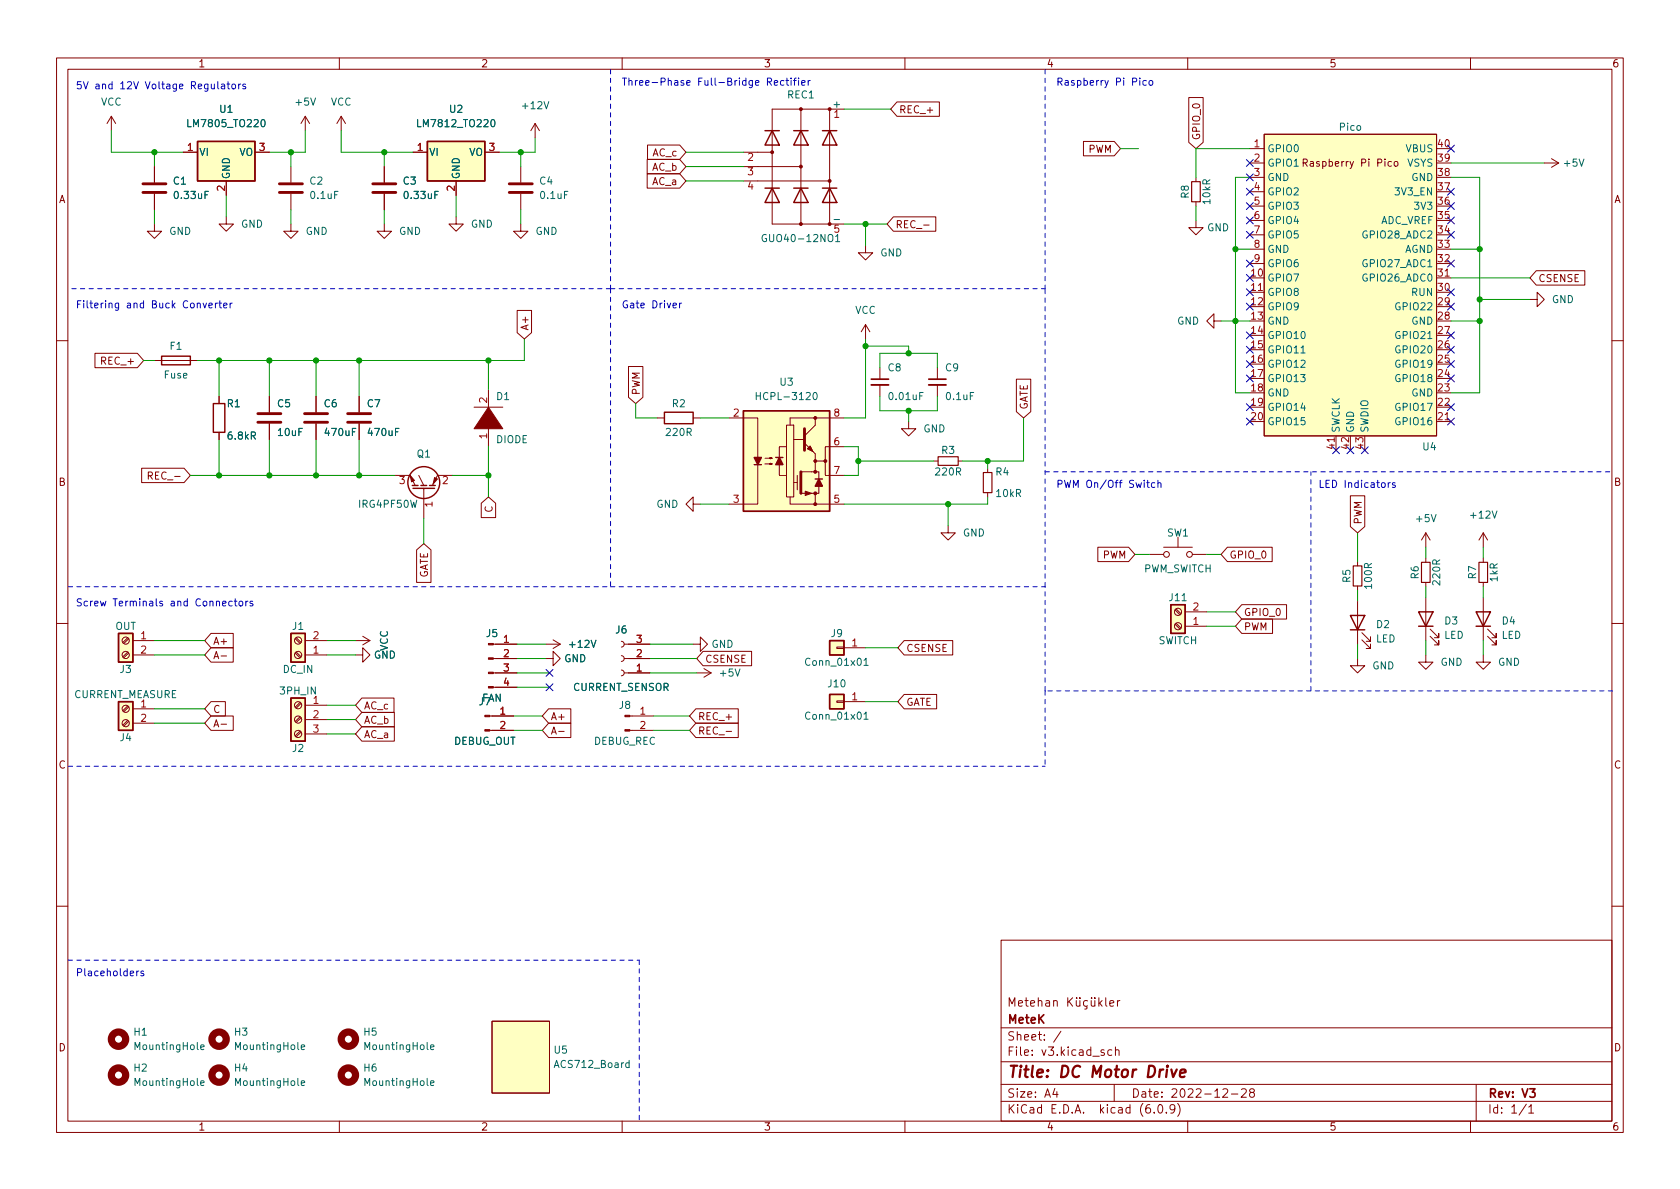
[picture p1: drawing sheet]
<svg xmlns="http://www.w3.org/2000/svg" width="297mm" height="210mm" viewBox="0 0 297 210" stroke-linecap="round" stroke-linejoin="round" font-family="sans-serif">
<g fill="none" stroke="#840000" stroke-width=".18">
<path d="M10 10.2h277v190.1h-277zM12 12.2h273v186.1h-273zM60 10.2v2M110 10.2v2M141.6 19.3v20.3M146.7 19.3v20.3M149.2 19.3h-12.7v20.3h12.7M158.6 18h7.5v2.6h-7.5l-1.1-1.3zM160 10.2v2M210 10.2v2M210.2 17.2h2.5v8l-1.2 1.1-1.3-1.1zM260 10.2v2"/>
<path d="M19.7 20.6l-.8 1.2M19.7 20.6v2.5M19.7 20.6l.7 1.2M27.3 39.6v1.3h1.3l-1.3 1.3-1.3-1.3h1.3M27.3 29.5v2.8M27.3 34.3v2.8M32.4 26.9h2.5M40 38.3v1.3h1.3l-1.3 1.3-1.3-1.3h1.3M40 32v2.5M45.1 26.9h2.5M51.4 39.6v1.3h1.3l-1.3 1.3-1.2-1.3h1.2M51.4 29.5v2.8"/>
<path d="M51.4 34.3v2.8M54 20.6l-.8 1.2M54 20.6v2.5M54 20.6l.7 1.2M60.3 20.6l-.7 1.2M60.3 20.6v2.5M60.3 20.6l.8 1.2M67.9 39.6v1.3h1.3l-1.3 1.3-1.2-1.3h1.2M67.9 29.5v2.8M67.9 34.3v2.8M73 26.9h2.6M80.6 38.3v1.3h1.3l-1.3 1.3-1.2-1.3h1.2"/>
<path d="M80.6 32v2.5M85.7 26.9h2.6M92.1 39.6v1.3h1.2l-1.2 1.3-1.3-1.3h1.3M92.1 29.5v2.8M92.1 34.3v2.8M94.6 21.8l-.7 1.3M94.6 21.8v2.6M94.6 21.8l.8 1.3M114.4 28.2h5.8l1.1 1.3-1.1 1.2h-5.8zM114.4 30.7h5.8l1.1 1.3-1.1 1.3h-5.8zM114.5 25.6h5.7l1.1 1.3-1.1 1.3h-5.7zM131.4 32h15.3"/>
<path d="M131.4 29.5h10.2M131.4 26.9h5.1M158 38.3h7.5v2.6h-7.5l-1.2-1.3zM163.3 39.8h1M191.6 25h5.4l1.1 1.3-1.1 1.3h-5.4zM211.5 39v1.3h1.2l-1.2 1.2-1.3-1.2h1.3M211.5 31.4v.7M211.5 35.7v.7M221 28.8h2.5M221 26.3h2.5M221 31.4h2.5M221 33.9h2.5"/>
<path d="M221 36.4h2.5M221 39h2.5M223.5 23.7h30.5v53.4h-30.5zM230.4 28.8l.6-.1 .1-.1v-.4l-.7-.1v1.3M230.7 28.8l.4 .6M246 28.6h-.3l-.3 .2 .1 .5h.5M246.6 28.7l.1-.1 .4 .1 .1 .5-.2 .1-.3 .1-.1-.1zM273 28.8h2.6M274.3 28.1l1.3 .7M275.6 28.8l-1.3 .8M91.4 54.9h2.6v3.9l-1.3 1.1-1.3-1.1zM153 43.4v1.3h1.3l-1.3 1.3-1.2-1.3h1.2"/>
<path d="M153 57.4l-.7 1.3M153 57.4v2.5M153 57.4l.8 1.3M214.6 56.8v-1.3l-1.2 1.3 1.2 1.2v-1.2h1.3M221 51.7h2.5M221 41.5h2.5M221 44.1h2.5M221 46.6h2.5M254 49.1h2.5M270.5 53h1.3v-1.3l1.2 1.3-1.2 1.2v-1.2M271.6 47.9h8.6v2.5h-8.6l-1.1-1.3zM10 60.2h2"/>
<path d="M16.8 62.5h7.5l1.1 1.2-1.1 1.3h-7.5zM27.3 63.7h7.6M38.7 70.1v1.3M38.7 76.4v1.3M47.6 70.1v2.8M47.6 74.9v2.8M55.9 70.1v2.8M55.9 74.9v2.8M63.5 70.1v2.8M63.5 74.9v2.8M83.8 72h5.1M86.4 68.8v3.8"/>
<path d="M86.4 75.2v3.8M111.1 64.8h2.6v5.5l-1.3 1.1-1.3-1.1zM116.2 73.9h1.3M122.6 73.9h1.2M128.9 73.9h5.1v15.2h-5.1M139.1 79h-1.3v1.9M139.1 75.2h1.2v12.7h-1.2zM139.7 75.2h.1M139.7 73.9v1.3zM139.7 73.9h9.5M140.3 77.7h1.8M144.1 73.9v1.3l-1.9 1.9"/>
<path d="M149.2 79h-3.3v5.1h3.3M155.6 65v2.1M155.6 68.1v2M160.7 74.5v1.3h1.2l-1.2 1.3-1.3-1.3h1.3M165.7 65v2.1M165.7 68.1v2M179.7 67.1h2.5v5.7l-1.2 1.1-1.3-1.1zM236.2 77.1v2.5M254 74.5h2.5M285 60.2h2M25 82.8h7.5l1.2 1.3-1.2 1.2h-7.5zM26.2 84.1h.6l.1-.2v-.3l-.7-.1v1.2"/>
<path d="M69.8 84.1h2.6M72.5 84.1l.9 1.7M73.7 97.2l1.2-1.1 1.3 1.1v5.8h-2.5zM74 84.1l.9 1.7M74.9 86.4v5.3M77.3 84.1l-.8 1.7M77.5 84.1h2.5M85.1 89l1.3-1.1 1.2 1.1v2.5h-2.5zM122.6 89.1v-1.2l-1.3 1.2 1.3 1.3v-1.3h1.2M135.3 82h1.2l-.4 .2v-.3l.4 .1M135.3 81h1.2l-.4 .1v-.2l.4 .1M137.8 82.2v1.9h1.3"/>
<path d="M139.7 87.9v1.2h9.5M140.3 85.3h.7M141 84.1v2.5M141.6 83.4h3.2v1.3M144.1 80.3v3.1M144.1 87.2v1.9M144.1 81.5h1.8M144.8 86v1.2h-3.2M165.1 81.5h.8M167.6 93v1.2h1.3l-1.3 1.3-1.2-1.3h1.2M169.4 81.5h.8M174.6 82.8v.8"/>
<path d="M174.6 87.1v.8M194.1 96.8h5.4l1.2 1.2-1.2 1.3h-5.4zM203.2 98h2.5M205.7 96.8h5.1M208.3 95v1.8M210.8 98h2.6M217 96.8h7.9v2.5h-7.9l-1.1-1.3zM238.8 87.7h2.5v5.4l-1.3 1.1-1.2-1.1zM240 99.3v.8M252.1 94.2l-.8 1.3M252.1 94.2v2.6M252.1 98.7v.7"/>
<path d="M252.1 94.2l.8 1.3M262.3 94.2l-.8 1.3M262.3 94.2v2.6M262.3 98.7v.7M262.3 94.2l.7 1.3M10 110.2h2M22.6 115.3l-.9 .8M22.6 112.8l-.9 .8M22.8 115.5l-.9 .8M22.8 112.9l-.9 .9M23.5 113.3h3.8M23.5 115.8h3.8"/>
<path d="M37.3 114.5h3.9v2.6h-3.9l-1.1-1.3zM37.3 112h3.9v2.5h-3.9l-1.1-1.2zM39.1 116h1M52.2 112.9l.9 .9M52.2 115.5l.9 .8M52.4 112.8l.8 .8M52.4 115.3l.8 .8M54 113.3h3.8M54 115.8h3.8M62.9 115.8h1.2v-1.3l1.3 1.3-1.3 1.3v-1.3M62.9 113.3h2.5M64.1 112.5l1.3 .8"/>
<path d="M65.4 113.3l-1.3 .7M87.2 119h4.2M87.2 116.5h4.2M87.2 113.9h4.2M96.5 116.5h1.3v-1.3l1.3 1.3-1.3 1.2v-1.2M96.5 113.9h2.6M97.8 113.2l1.3 .7M99.1 113.9l-1.3 .8M109.9 113.4l.3 .2 .2 .3-.2 .4-.3 .1M109.9 115.9l.3 .2 .2 .4-.2 .3-.3 .2M109.9 118.5l.3 .1 .2 .4-.2 .4-.3 .1M110.4 119h4.5"/>
<path d="M110.4 116.5h4.5M110.4 113.9h4.5M122.6 113.9h1.2v-1.3l1.3 1.3-1.3 1.3v-1.3M123.2 119h2.5M124.3 115.2h8.6v2.5h-8.6l-1.1-1.2zM124.5 118.2l1.2 .8M125.7 119l-1.2 .8M148 114.4h1.2v.3h-1.2zM149.2 114.5h3.8M159.9 113.3h8.5v2.5h-8.5l-1.2-1.3zM207.8 107.9l.8 .8M207.8 110.4l.8 .8"/>
<path d="M207.9 107.7l.9 .8M207.9 110.2l.9 .9M209.5 110.7h3.9M209.5 108.2h3.9M219.6 106.9h7.9v2.6h-7.9l-1.2-1.3zM219.6 109.5h5.4v2.5h-5.4l-1.2-1.3zM240 116.5v1.2h1.3l-1.3 1.3-1.2-1.3h1.2M240 103.6v.8M240 106.3v7.6M240.8 113.2l1.5 1.5v-.8v.8h-.7M240.8 111.9l1.5 1.5v-.8v.8h-.7M252.1 115.8v1.3h1.3l-1.3 1.3-1.3-1.3h1.3"/>
<path d="M252.1 103v.8M252.1 105.7v7.6M252.9 112.5l1.5 1.5v-.7v.7h-.8M252.9 111.2l1.5 1.6v-.8v.8h-.8M262.3 115.8v1.3h1.2l-1.2 1.3-1.3-1.3h1.3M262.3 103v.8M262.3 105.7v7.6M263 112.5l1.5 1.5v-.7v.7h-.7M263 111.2l1.5 1.6v-.8v.8h-.7M285 110.2h2M22.6 127.4l-.9 .8M22.6 124.8l-.9 .9"/>
<path d="M22.8 127.6l-.9 .8M22.8 125l-.9 .9M23.5 125.3h3.8M23.5 127.9h3.8M37.3 126.6h3.9v2.6h-3.9l-1.1-1.3zM37.3 124.1h2.5v2.5h-2.5l-1.1-1.3zM39.1 128.1h1M53.1 129.3l-.9 .8M53.1 126.7l-.9 .9M53.1 124.2l-.9 .8M53.2 129.5l-.8 .8M53.2 126.9l-.8 .9"/>
<path d="M53.2 124.4l-.8 .8M54 124.7h3.8M54 127.2h3.8M54 129.8h3.8M64 128.5h5.7v2.6h-5.7l-1.1-1.3zM64 123.4h5.7v2.6h-5.7l-1.1-1.3zM64 126h5.7v2.5h-5.7l-1.1-1.3zM86.6 129.2h4.2M86.6 126.6h4.2M87.2 121.5h4.2M97 127.9h3.9v2.5h-3.9l-1.1-1.2zM97 125.3h3.9v2.6h-3.9l-1.1-1.3z"/>
<path d="M98.8 129.3h.9M111.4 129.2h4.2M111.4 126.6h4.2M123 125.3h7.5v2.6h-7.5l-1.1-1.3zM123 127.9h7.5v2.5h-7.5l-1.1-1.2zM128.4 129.3h1M148 123.9h1.2v.3h-1.2zM149.2 124.1h3.8M159.9 122.8h5.7v2.5h-5.7l-1.2-1.2zM10 160.2h2M177 166.3h108v32h-108zM178.4 177.9v-1.5l.5 1.1 .5-1.1v1.5"/>
<path d="M180.1 177.4l.7-.1-.1-.3-.4-.1-.2 .2v.8h.6M181.2 176.9h.6M181.4 176.4v1.3l.4 .2M182.2 177.4l.7-.1v-.3l-.5-.1-.2 .2 .1 .8h.6M183.6 177.1l.2-.2 .3 .1 .1 .9M183.6 176.4v1.5M184.9 177h.6l.1 .9M185.6 177.3l-.5 .1a.29 .29 0 0 0-.2 .2 .29 .29 0 0 0 .2 .3h.5M186.3 177.1l.2-.2 .4 .1v.9M186.3 176.9v1M188.8 176.4v1.5M189 177.1l.6 .8"/>
<path d="M189.6 176.4l-.8 .9M190.3 176.9l.1 1h.3l.2-.1M190.4 176.4v.2M190.9 176.4v.2M190.9 176.9v1M192 178l.2 .2-.2 .2h-.2M192.3 177l-.4-.1-.3 .3v.4l.1 .3h.6M192.9 176.9l.1 1h.4l.2-.1M193 176.4v.2M193.6 176.4v.2M193.6 176.9v1M194.3 176.4v1.5"/>
<path d="M194.4 177.4l.5 .5M194.9 176.9l-.6 .6M195.5 176.4v1.3l.2 .2M196.2 177.4l.7-.1v-.3l-.5-.1-.2 .2 .1 .8h.6M197.6 176.9v1M198 176.9l-.3 .1-.1 .2M285 160.2h2M60 198.3v2M87 180.6h10.2v12.7h-10.2zM110 198.3v2M160 198.3v2M177 194.8h108"/>
<path d="M177 191.8h108M177 187.8h108M177 181.8h108M186.5 192.5l-.4 1h1M186.9 193v1M187.6 182.4l-1.3 1.9M195.2 185.7l-.3-.1-.3 .2 .1 .3 .5 .1v.4h-.6M196.6 185.7l-.5-.1-.2 .3v.4l.1 .3h.6M197 191.8v3M197.2 185.8l.2-.2 .4 .1 .1 .9M197.2 185.1v1.5M204.1 196.7v.1"/>
<path d="M204.9 195.4l.2-.1a.81 .81 0 0 1 .6 .7 .81 .81 0 0 1-.3 .8h-.2a.81 .81 0 0 1-.6-.6 .81 .81 0 0 1 .3-.8zM206.2 196.7v.1M207.7 196l-.3 .3h-.3l-.2-.3 .1-.6 .4-.1 .2 .2a.99 .99 0 0 1-.3 1.3h-.3M208.2 195.1a1.72 1.72 0 0 1 0 2.3M210 198.3v2M216.2 192.7l.6-.2 .2 .2 .1 .3-1 1h1M217.7 193.5h1.2M219.5 192.7l.6-.2 .2 .2 .1 .3-1 1h1M221.2 193.2l-.3-.3 .1-.2 .2-.2 .4 .1 .2 .2-.1 .2-.6 .2-.2 .3 .1 .4 .2 .1h.4l.2-.3-.1-.4-.2-.1M260 198.3v2M261 191.8v6.5M269.9 195.3l-1.3 1.9"/>
<path d="M270.3 195.8l.4-.5v1.5M270.3 196.8h.9"/>
<circle cx="206.2" cy="98" r=".51"/>
<circle cx="210.3" cy="98" r=".51"/>
<circle cx="22.2" cy="115.8" r=".63"/>
<circle cx="22.2" cy="113.3" r=".63"/>
<circle cx="52.7" cy="113.3" r=".63"/>
<circle cx="52.7" cy="115.8" r=".63"/>
<circle cx="208.3" cy="108.2" r=".63"/>
<circle cx="208.3" cy="110.7" r=".63"/>
<circle cx="22.2" cy="125.3" r=".63"/>
<circle cx="22.2" cy="127.9" r=".63"/>
<circle cx="52.7" cy="124.7" r=".63"/>
<circle cx="52.7" cy="127.2" r=".63"/>
<circle cx="52.7" cy="129.8" r=".63"/>
</g>
<path d="M154.1 67.1h3M164.2 67.1h3.1M270.5 192.5h.9l-.5 .6 .4 .1v.7l-.2 .1h-.4l-.2-.1" fill="none" stroke="#840000" stroke-width=".3"/>
<path d="M207.1 189.1l.3 1.4 .7-1.4M208.6 189.8l1-.2v-.4l-.2-.1-.6 .1-.2 1 .2 .3 .6-.1" fill="none" stroke="#840000" stroke-width=".4"/>
<g fill="#840000" stroke="#840000" stroke-width=".18">
<path d="M72.5 84.1l.8 .9-.5 .2z"/>
<path d="M76.8 84.4l.5 .3-.7 .9z"/>
<path d="M86.4 121.4h.8v.3h-.8z"/>
<path d="M86.4 118.9h.8v.2h-.8z"/>
<path d="M86.4 116.3h.8v.3h-.8z"/>
<path d="M86.4 113.8h.8v.2h-.8z"/>
<path d="M142.2 78.4l1.9 1.9z"/>
<path d="M142.4 86.9l1.1 .3-1.1 .4z"/>
<path d="M142.7 79.4l.6-.5 .5 1z"/>
<path d="M110.5 129h.9v.3h-.9z"/>
<path d="M110.5 126.5h.9v.2h-.9z"/>
<path d="M85.7 129h.9v.3h-.9z"/>
<path d="M85.7 126.5h.9v.2h-.9z"/>
<path d="M86.4 72l2.5 3.8h-5.1z"/>
<circle cx="136.5" cy="26.9" r=".25"/>
<circle cx="141.6" cy="39.6" r=".25"/>
<circle cx="141.6" cy="29.5" r=".25"/>
<circle cx="141.6" cy="19.3" r=".25"/>
<circle cx="146.7" cy="39.6" r=".25"/>
<circle cx="146.7" cy="32" r=".25"/>
<circle cx="146.7" cy="19.3" r=".25"/>
<circle cx="144.1" cy="89.1" r=".25"/>
<circle cx="144.1" cy="87.2" r=".25"/>
<circle cx="144.1" cy="83.4" r=".25"/>
<circle cx="144.1" cy="81.5" r=".25"/>
<circle cx="144.1" cy="73.9" r=".25"/>
<circle cx="145.9" cy="81.5" r=".25"/>
</g>
<g fill="none" stroke="#840000" stroke-width=".25">
<path d="M34.9 25h10.2v7h-10.2zM75.6 25h10.1v7h-10.1zM135.3 33.3h2.5M135.3 23.1h2.5M136.5 33.3l1.3 2.5h-2.5zM136.5 23.1l1.3 2.5h-2.5zM140.3 33.3h2.6M140.3 23.1h2.6M141.6 33.3l1.3 2.5h-2.6zM141.6 23.1l1.3 2.5h-2.6zM145.4 33.3h2.6M145.4 23.1h2.6"/>
<path d="M146.7 33.3l1.3 2.5h-2.6zM146.7 23.1l1.3 2.5h-2.6zM28.6 63h5.1v1.5h-5.1zM37.7 71.4h2.1v5h-2.1zM117.5 72.9h5.1v2h-5.1zM131.4 72.6h15.3v17.8h-15.3zM72.9 85.8h1M73 86.4h3.8M74.4 85.8h1M75.9 85.8h1.1M133.3 82.2h1.3M137.2 80.9h1.2"/>
<path d="M144.1 84.7h1.3M21 112h2.5v5.1h-2.5zM51.4 112h2.6v5.1h-2.6zM146.7 113.3h2.5v2.5h-2.5zM207 106.9h2.5v5.1h-2.5zM238.8 108.8h2.5l-1.3 2.6zM238.8 111.4h2.5M250.8 108.2h2.6l-1.3 2.5zM250.8 110.7h2.6M261 108.2h2.5l-1.2 2.5zM261 110.7h2.5M21 124.1h2.5v5.1h-2.5z"/>
<path d="M51.4 123.4h2.6v7.7h-2.6zM146.7 122.8h2.5v2.5h-2.5z"/>
<circle cx="74.9" cy="85.3" r="2.82"/>
</g>
<g fill="none" stroke="#006464" stroke-width=".18">
<path d="M135.5 41.5a.59 .59 0 0 0-.8 .6 .59 .59 0 0 0 .8 .6v-.5h-.2M147.7 41.8l.4-.3v1.2M147.7 42.7h.8M133.7 69.4v1.3M133.7 70h.7M143.9 69.5l.2-.1a.68 .68 0 0 1 .4 .6 .68 .68 0 0 1-.4 .7l-.2-.1-.1-.4zM230 62.4h.8M152.8 116.8l.3-.4v1.3M152.8 117.7h.7M152.8 126.3l.3-.4v1.3M152.8 127.2h.7M35.5 185.2l.6-.1-.1-.3h-.3l-.2 .1v.6h.5"/>
<path d="M35.5 191.5l.6-.1-.1-.2-.3-.1-.2 .2v.6h.5M53.3 191.5l.6-.1-.1-.2-.4-.1-.1 .2v.6h.5M53.3 185.2l.6-.1-.1-.3h-.4l-.1 .1v.6h.5M76.1 191.5l.6-.1v-.2l-.4-.1-.2 .2 .1 .6h.5M76.1 185.2l.6-.1v-.3h-.4l-.2 .1 .1 .6h.5M111.2 188l-.3-.1-.3 .3 .2 .5h.4M111.2 187.5v1.3"/>
</g>
<g fill="#ffffc2" stroke="#ffffc2" stroke-width=".18">
<path d="M75.6 25h10.1v7h-10.1z"/>
<path d="M34.9 25h10.2v7h-10.2z"/>
<path d="M131.4 72.6h15.3v17.8h-15.3z"/>
<path d="M146.7 113.3h2.5v2.5h-2.5z"/>
<path d="M87 180.6h10.2v12.7h-10.2z"/>
<path d="M51.4 123.4h2.6v7.7h-2.6z"/>
<path d="M207 106.9h2.5v5.1h-2.5z"/>
<path d="M146.7 122.8h2.5v2.5h-2.5z"/>
<path d="M21 124.1h2.5v5.1h-2.5z"/>
<path d="M21 112h2.5v5.1h-2.5z"/>
<path d="M223.5 23.7h30.5v53.4h-30.5z"/>
<path d="M51.4 112h2.6v5.1h-2.6z"/>
</g>
<g fill="none" stroke="#840000" stroke-width=".51">
<path d="M25.3 34h4M25.3 32.5h4M49.4 34h4.1M49.4 32.5h4.1M65.9 34h4.1M65.9 32.5h4.1M90 34h4.1M90 32.5h4.1M45.6 74.7h4.1M45.6 73.1h4.1M53.8 74.7h4.1M53.8 73.1h4.1"/>
<path d="M61.5 74.7h4M61.5 73.1h4M142.2 75.8v3.8M141.6 83.4v3.8"/>
</g>
<g fill="#840000" stroke="#840000" stroke-width=".25">
<path d="M133.3 80.9h1.3l-.6 1.3z"/>
<path d="M137.8 80.9l.6 1.3h-1.2z"/>
<path d="M144.8 84.7l.6 1.3h-1.3z"/>
</g>
<path d="M210.7 32.1h1.5v3.6h-1.5zM165.9 80.8h3.5v1.5h-3.5zM173.9 83.6h1.5v3.5h-1.5zM251.3 99.4h1.6v3.6h-1.6zM261.5 99.4h1.5v3.6h-1.5zM239.3 100.1h1.5v3.5h-1.5z" fill="none" stroke="#840000" stroke-width=".2"/>
<g fill="none" stroke="#840000" stroke-width="1.3">
<circle cx="21" cy="190.1" r="1.27"/>
<circle cx="21" cy="183.8" r="1.27"/>
<circle cx="38.7" cy="190.1" r="1.27"/>
<circle cx="38.7" cy="183.8" r="1.27"/>
<circle cx="61.6" cy="190.1" r="1.27"/>
<circle cx="61.6" cy="183.8" r="1.27"/>
</g>
<path d="M154.1 68.1h3M164.2 68.1h3.1" fill="none" stroke="#840000" stroke-width=".33"/>
<g fill="none" stroke="#0000c2" stroke-width=".18">
<path d="M38.5 14.4v1.1l.2 .2M39.2 14.9h.5v.8M39.7 15.2h-.4l-.2 .2 .2 .3h.4M40.1 14.9h.5M40.3 14.4v1.1l.3 .2M41.1 14.9h.3l.3 .2v.4l-.3 .2h-.3l-.1-.2zM42.2 14.9v.8M42.6 14.9l-.4 .2M43.4 14.9h-.3l-.2 .1 .1 .2 .4 .2v.3h-.5M136.9 14.7l.6-.2-.1-.2-.3-.1-.2 .2 .1 .6h.4M138.6 14.3l-.4-.1-.2 .3 .1 .5h.5M139 14.2h.4"/>
<path d="M139.1 13.8v1.1l.3 .2M139.9 13.8v.1M139.9 14.2v.9M140.3 14.2h.5M140.8 13.8l-.3 .2v1.1M141.2 13.8v.1M141.2 14.2v.9M141.7 14.7l.6-.2v-.2l-.4-.1-.2 .2 .1 .6h.5M142.9 14.2v.9M143.3 14.2l-.4 .3M201.5 13.8v.1M201.5 14.2v.9"/>
<path d="M202.7 14.3l-.4-.1-.2 .3 .1 .5h.5M203.3 14.3l.3-.1 .2 .3v.3l-.2 .3-.3-.1-.1-.2zM35.9 53.6l.3 .8 .3-.8M36.9 54l.6-.1v-.2l-.4-.1-.2 .2 .1 .6h.5M38.1 53.6v.8M38.4 53.6l-.3 .2M38.7 53.6h.5M38.9 53.2v1.1l.3 .1M39.5 54l.6-.1v-.2l-.4-.1-.2 .2 .1 .6h.5M40.7 53.6v.8M41 53.6l-.3 .2M119 54l.6-.1-.1-.2-.3-.1-.2 .2 .1 .6h.4"/>
<path d="M120.2 53.6v.8M120.5 53.6l-.3 .2M202.7 85.4h.5M202.9 84.9v1.1l.3 .2M204.2 85.4h-.4l-.2 .2 .1 .5h.5M204.7 85.5l.2-.1h.3l.1 .8M204.7 84.9v1.3M245.5 85.4v.8M245.8 85.4l-.3 .2M246.7 85.4h-.3l-.2 .1v.2l.5 .1v.3h-.5M41 106.4l-.3-.1-.3 .2 .2 .6h.4M41.4 106.3h.5"/>
<path d="M41.6 105.9v1.1l.3 .2M42.4 106.4l.3-.1 .2 .2v.4l-.2 .3-.3-.1-.1-.2zM43.5 106.3v.9M43.8 106.3l-.3 .2M44.7 106.4l-.3-.1-.2 .2 .1 .2 .4 .1v.3h-.5M24.2 171.7v.9M24.5 171.7l-.3 .3M25.4 171.8l-.3-.1-.2 .2 .1 .2 .4 .1v.3h-.5"/>
</g>
<g fill="none" stroke="#0000c2" stroke-width=".18" stroke-dasharray=".8 .8">
<path d="M107.9 12.3v38.7M184.8 12.3v38.7M107.9 51v52.8M107.9 51h76.9M107.9 51h-95.8M184.8 83.4h100.3M12.1 103.8h95.8M107.9 103.8h76.9M184.8 103.8v-52.8M12.1 135.5h172.7M184.8 122.2v-18.4M184.8 122.2v13.3"/>
<path d="M231.8 122.2v-38.8M285.1 122.2h-100.3M12.1 169.8h100.9M113 169.8v28.6"/>
</g>
<g fill="none" stroke="#009600" stroke-width=".18">
<path d="M149.2 19.3h8.3M19.7 23.1v3.8h12.7M27.3 26.9v2.6M27.3 37.1v2.5M40 34.5v3.8M51.4 26.9v2.6M51.4 37.1v2.5M54 23.1v3.8h-6.4M60.3 23.1v3.8h12.7M67.9 26.9v2.6M67.9 37.1v2.5M80.6 34.5v3.8"/>
<path d="M92.1 26.9v2.6M92.1 37.1v2.5M94.6 24.4v2.5h-6.3M121.3 32h10.1M121.3 29.5h10.1M121.3 26.9h10.1M149.2 39.6h7.6M153 39.6v3.8M198.1 26.3h3.2M211.5 36.4v2.6M221 26.3h-9.5v5.1M221 31.4h-2.6v38.1h2.6"/>
<path d="M256.5 31.4h5.1v38.1h-5.1M256.5 28.8h16.5M92.7 59.9v3.8h-57.8M153 59.9v14h-3.8M215.9 56.8h5.1M218.4 44.1h2.6M256.5 44.1h5.1M256.5 49.1h14M256.5 56.8h5.1M261.6 53h8.9M25.4 63.7h1.9M38.7 63.7v6.4"/>
<path d="M38.7 77.7v6.4M47.6 63.7v6.4M47.6 77.7v6.4M55.9 63.7v6.4M55.9 77.7v6.4M63.5 63.7v6.4M63.5 77.7v6.4M86.4 63.7v5.1M86.4 79v8.9M112.4 71.4v2.5h3.8M123.8 73.9h5.1M149.2 79h2.6v5.1h-2.6"/>
<path d="M153 61.2h7.7v1.3M155.6 65v-2.5h10.1v2.5M155.6 70.1v2.5h10.1v-2.5M160.7 72.6v1.9M181 73.9v7.6h-10.8M33.7 84.1h36.1M74.9 91.7v4.4M80 84.1h6.4M123.8 89.1h5.1M151.8 81.5h13.3M167.6 89.1v3.9M174.6 87.9v1.2h-25.4"/>
<path d="M174.6 81.5v1.3M200.7 98h2.5M213.4 98h2.5M240 94.2v5.1M252.1 96.8v1.9M262.3 96.8v1.9M27.3 115.8h8.9M27.3 113.3h8.9M57.8 115.8h5.1M57.8 113.3h5.1M91.4 119h5.8M91.4 116.5h5.1"/>
<path d="M91.4 113.9h5.1M114.9 119h8.3M114.9 116.5h8.3M114.9 113.9h7.7M153 114.5h5.7M213.4 110.7h5M213.4 108.2h5M240 104.4v1.9M240 113.9v2.6M252.1 103.8v1.9M252.1 113.3v2.5M262.3 103.8v1.9"/>
<path d="M262.3 113.3v2.5M27.3 127.9h8.9M27.3 125.3h8.9M57.8 124.7h5.1M57.8 129.8h5.1M57.8 127.2h5.1M90.8 126.6h5.1M90.8 129.2h5.1M91.4 121.5h5.8M115.6 126.6h6.3M115.6 129.2h6.3M153 124.1h5.7"/>
</g>
<g fill="none" stroke="#000084" stroke-width=".18">
<path d="M220.4 35.8l1.2 1.3M220.4 33.3l1.2 1.2M220.4 30.8l1.2 1.2M220.4 38.4l1.2 1.2M220.4 28.2l1.2 1.2M221.6 35.8l-1.2 1.3M221.6 33.3l-1.2 1.2M221.6 30.8l-1.2 1.2M221.6 38.4l-1.2 1.2M221.6 28.2l-1.2 1.2M255.9 35.8l1.2 1.3M255.9 33.3l1.2 1.2"/>
<path d="M255.9 38.4l1.2 1.2M255.9 25.7l1.2 1.2M257.1 25.7l-1.2 1.2M257.1 38.4l-1.2 1.2M257.1 35.8l-1.2 1.3M257.1 33.3l-1.2 1.2M220.4 53.6l1.2 1.2M220.4 58.7l1.2 1.2M220.4 51.1l1.2 1.2M220.4 46l1.2 1.2M220.4 40.9l1.2 1.2M220.4 48.5l1.2 1.3"/>
<path d="M221.6 53.6l-1.2 1.2M221.6 58.7l-1.2 1.2M221.6 51.1l-1.2 1.2M221.6 46l-1.2 1.2M221.6 40.9l-1.2 1.2M221.6 48.5l-1.2 1.3M255.9 51.1l1.2 1.2M255.9 46l1.2 1.2M255.9 53.6l1.2 1.2M255.9 40.9l1.2 1.2M255.9 58.7l1.2 1.2M257.1 51.1l-1.2 1.2"/>
<path d="M257.1 46l-1.2 1.2M257.1 58.7l-1.2 1.2M257.1 53.6l-1.2 1.2M257.1 40.9l-1.2 1.2M220.4 61.2l1.2 1.3M220.4 66.3l1.2 1.2M220.4 63.8l1.2 1.2M220.4 73.9l1.2 1.3M220.4 71.4l1.2 1.2M221.6 66.3l-1.2 1.2M221.6 61.2l-1.2 1.3M221.6 63.8l-1.2 1.2"/>
<path d="M221.6 73.9l-1.2 1.3M221.6 71.4l-1.2 1.2M235.6 79l1.2 1.2M236.8 79l-1.2 1.2M238.2 79l1.2 1.2M239.4 79l-1.2 1.2M240.7 79l1.2 1.2M241.9 79l-1.2 1.2M255.9 66.3l1.2 1.2M255.9 63.8l1.2 1.2M255.9 71.4l1.2 1.2M255.9 73.9l1.2 1.3"/>
<path d="M255.9 61.2l1.2 1.3M257.1 66.3l-1.2 1.2M257.1 63.8l-1.2 1.2M257.1 61.2l-1.2 1.3M257.1 71.4l-1.2 1.2M257.1 73.9l-1.2 1.3M96.5 118.4l1.3 1.2M97.8 118.4l-1.3 1.2M96.5 120.9l1.3 1.2M97.8 120.9l-1.3 1.2"/>
</g>
<g fill="#009600" stroke="#009600" stroke-width=".18">
<circle cx="218.4" cy="44.1" r=".46"/>
<circle cx="218.4" cy="56.8" r=".46"/>
<circle cx="261.6" cy="44.1" r=".46"/>
<circle cx="167.6" cy="89.1" r=".46"/>
<circle cx="151.8" cy="81.5" r=".46"/>
<circle cx="160.7" cy="72.6" r=".46"/>
<circle cx="174.6" cy="81.5" r=".46"/>
<circle cx="261.6" cy="53" r=".46"/>
<circle cx="261.6" cy="56.8" r=".46"/>
<circle cx="63.5" cy="84.1" r=".46"/>
<circle cx="47.6" cy="84.1" r=".46"/>
<circle cx="38.7" cy="84.1" r=".46"/>
<circle cx="86.4" cy="63.7" r=".46"/>
<circle cx="160.7" cy="62.5" r=".46"/>
<circle cx="153" cy="39.6" r=".46"/>
<circle cx="153" cy="61.2" r=".46"/>
<circle cx="86.4" cy="84.1" r=".46"/>
<circle cx="92.1" cy="26.9" r=".46"/>
<circle cx="27.3" cy="26.9" r=".46"/>
<circle cx="67.9" cy="26.9" r=".46"/>
<circle cx="55.9" cy="63.7" r=".46"/>
<circle cx="47.6" cy="63.7" r=".46"/>
<circle cx="51.4" cy="26.9" r=".46"/>
<circle cx="55.9" cy="84.1" r=".46"/>
<circle cx="63.5" cy="63.7" r=".46"/>
<circle cx="38.7" cy="63.7" r=".46"/>
</g>
<text font-size="2.8" fill="#840000" x="178" y="190.6">Title: DC Motor Drive</text>
<g font-size="2.1" fill="#840000">
<text x="178" y="184">Sheet: /</text>
<text x="178" y="181">MeteK</text>
<text x="178" y="186.7">File: v3.kicad_sch</text>
<text x="178" y="196.9">KiCad E.D.A. kicad (6.0.9)</text>
<text x="178" y="194.1">Size: A4</text>
<text x="200" y="194.1">Date: 2022-12-28</text>
<text x="263" y="194.1">Rev: V3</text>
<text x="263" y="196.9">Id: 1/1</text>
</g>
<g font-size="1.8" fill="#840000">
<text x="35" y="11.9">1</text>
<text x="85" y="11.9">2</text>
<text x="135" y="11.9">3</text>
<text x="185" y="11.9">4</text>
<text x="235" y="11.9">5</text>
<text x="285" y="11.9">6</text>
<text x="158.9" y="20">REC_+</text>
<text x="115.3" y="27.6">AC_c</text>
<text x="192.4" y="27">PWM</text>
<text x="212.2" y="24.9" transform="rotate(-90 212.2 24.9)">GPIO_0</text>
<text x="231.2" y="29.5">Raspberry Pi Pico</text>
<text x="10.3" y="35.9">A</text>
<text x="115.2" y="30.2">AC_b</text>
<text x="115.3" y="32.7">AC_a</text>
<text x="285.3" y="35.9">A</text>
<text x="158.3" y="40.3">REC_-</text>
<text x="271.9" y="49.9">CSENSE</text>
<text x="93.4" y="58.5" transform="rotate(-90 93.4 58.5)">A+</text>
<text x="18.2" y="64.5">REC_+</text>
<text x="113.1" y="69.9" transform="rotate(-90 113.1 69.9)">PWM</text>
<text x="181.7" y="72.5" transform="rotate(-90 181.7 72.5)">GATE</text>
<text x="10.3" y="85.9">B</text>
<text x="26.9" y="84.8">REC_-</text>
<text x="285.3" y="85.9">B</text>
<text x="87.1" y="90.6" transform="rotate(-90 87.1 90.6)">C</text>
<text x="240.8" y="92.8" transform="rotate(-90 240.8 92.8)">PWM</text>
<text x="194.9" y="98.8">PWM</text>
<text x="217.3" y="98.8">GPIO_0</text>
<text x="75.7" y="102.5" transform="rotate(-90 75.7 102.5)">GATE</text>
<text x="219.9" y="108.9">GPIO_0</text>
<text x="219.9" y="111.5">PWM</text>
<text x="37.6" y="116.5">A-</text>
<text x="37.6" y="114">A+</text>
<text x="124.6" y="117.2">CSENSE</text>
<text x="160.2" y="115.3">CSENSE</text>
<text x="64.3" y="125.4">AC_c</text>
<text x="160.2" y="124.8">GATE</text>
<text x="37.6" y="128.6">A-</text>
<text x="37.6" y="126.1">C</text>
<text x="64.3" y="130.5">AC_a</text>
<text x="64.3" y="128">AC_b</text>
<text x="97.3" y="129.9">A-</text>
<text x="97.3" y="127.3">A+</text>
<text x="123.3" y="127.3">REC_+</text>
<text x="123.3" y="129.9">REC_-</text>
<text x="10.3" y="135.9">C</text>
<text x="285.3" y="135.9">C</text>
<text x="10.3" y="185.9">D</text>
<text x="285.3" y="185.9">D</text>
<text x="35" y="199.9">1</text>
<text x="85" y="199.9">2</text>
<text x="135" y="199.9">3</text>
<text x="185" y="199.9">4</text>
<text x="235" y="199.9">5</text>
<text x="285" y="199.9">6</text>
</g>
<g font-size="1.8" fill="#0000c2">
<text x="13.3" y="15.8">5V and 12V Voltage Regulators</text>
<text x="109.9" y="15.1">Three-Phase Full-Bridge Rectifier</text>
<text x="186.7" y="15.1">Raspberry Pi Pico</text>
<text x="13.3" y="54.5">Filtering and Buck Converter</text>
<text x="109.9" y="54.5">Gate Driver</text>
<text x="186.7" y="86.3">PWM On/Off Switch</text>
<text x="233" y="86.3">LED Indicators</text>
<text x="13.3" y="107.2">Screw Terminals and Connectors</text>
<text x="13.3" y="172.6">Placeholders</text>
</g>
<g font-size="1.8" fill="#006464">
<text x="139.2" y="17.4">REC1</text>
<text x="17.8" y="18.7">VCC</text>
<text x="33.6" y="22.5">LM7805_TO220</text>
<text x="38.9" y="19.9">U1</text>
<text x="52.4" y="18.7">+5V</text>
<text x="58.5" y="18.7">VCC</text>
<text x="74.2" y="22.5">LM7812_TO220</text>
<text x="79.5" y="19.9">U2</text>
<text x="92.5" y="19.3">+12V</text>
<text x="147.4" y="19">+</text>
<text x="236.9" y="23.1">Pico</text>
<text x="35.2" y="27.6">VI</text>
<text x="42.3" y="27.6">VO</text>
<text x="75.8" y="27.6">VI</text>
<text x="82.9" y="27.6">VO</text>
<text x="224" y="26.9">GPIO0</text>
<text x="224" y="29.5">GPIO1</text>
<text x="248.6" y="26.9">VBUS</text>
<text x="248.8" y="29.5">VSYS</text>
<text x="276.6" y="29.5">+5V</text>
<text x="30.7" y="32.6">C1</text>
<text x="31" y="35.2">0.33uF</text>
<text x="40.6" y="31.7" transform="rotate(-90 40.6 31.7)">GND</text>
<text x="54.8" y="32.6">C2</text>
<text x="55" y="35.2">0.1uF</text>
<text x="71.3" y="32.6">C3</text>
<text x="71.6" y="35.2">0.33uF</text>
<text x="81.3" y="31.7" transform="rotate(-90 81.3 31.7)">GND</text>
<text x="95.4" y="32.6">C4</text>
<text x="95.7" y="35.2">0.1uF</text>
<text x="210.2" y="35" transform="rotate(-90 210.2 35)">R8</text>
<text x="224" y="32">GND</text>
<text x="224" y="34.5">GPIO2</text>
<text x="246.9" y="34.5">3V3_EN</text>
<text x="249.6" y="32">GND</text>
<text x="29.9" y="41.5">GND</text>
<text x="42.6" y="40.3">GND</text>
<text x="54" y="41.5">GND</text>
<text x="70.5" y="41.5">GND</text>
<text x="83.2" y="40.3">GND</text>
<text x="94.7" y="41.5">GND</text>
<text x="147.7" y="39.4">-</text>
<text x="213.4" y="40.9">GND</text>
<text x="214" y="36" transform="rotate(-90 214 36)">10kR</text>
<text x="224" y="37.1">GPIO3</text>
<text x="224" y="39.6">GPIO4</text>
<text x="244" y="39.6">ADC_VREF</text>
<text x="250.3" y="37.1">3V3</text>
<text x="135.5" y="42.8">GUO40-12NO1</text>
<text x="155.6" y="45.3">GND</text>
<text x="224" y="42.2">GPIO5</text>
<text x="224" y="44.7">GND</text>
<text x="224" y="47.2">GPIO6</text>
<text x="241.3" y="47.2">GPIO27_ADC1</text>
<text x="241.3" y="42.2">GPIO28_ADC2</text>
<text x="248.3" y="44.7">AGND</text>
<text x="224" y="49.8">GPIO7</text>
<text x="224" y="52.3">GPIO8</text>
<text x="241.3" y="49.8">GPIO26_ADC0</text>
<text x="249.7" y="52.3">RUN</text>
<text x="274.4" y="53.6">GND</text>
<text x="151.2" y="55.5">VCC</text>
<text x="208.1" y="57.4">GND</text>
<text x="224" y="54.9">GPIO9</text>
<text x="224" y="57.4">GND</text>
<text x="224" y="59.9">GPIO10</text>
<text x="247.1" y="59.9">GPIO21</text>
<text x="247.1" y="54.9">GPIO22</text>
<text x="249.6" y="57.4">GND</text>
<text x="30.1" y="61.8">F1</text>
<text x="157" y="65.7">C8</text>
<text x="167.2" y="65.7">C9</text>
<text x="224" y="62.5">GPIO11</text>
<text x="224" y="65">GPIO12</text>
<text x="247.1" y="65">GPIO19</text>
<text x="247.1" y="62.5">GPIO20</text>
<text x="29.1" y="66.9">Fuse</text>
<text x="87.8" y="70.7">D1</text>
<text x="134.4" y="70.7">HCPL-3120</text>
<text x="137.9" y="68.2">U3</text>
<text x="157.4" y="70.7">0.01uF</text>
<text x="167.4" y="70.7">0.1uF</text>
<text x="224" y="67.6">GPIO13</text>
<text x="224" y="70.1">GND</text>
<text x="247.1" y="67.6">GPIO18</text>
<text x="249.6" y="70.1">GND</text>
<text x="40.2" y="72">R1</text>
<text x="40.4" y="77.7">6.8kR</text>
<text x="49.1" y="72">C5</text>
<text x="49.2" y="77.1">10uF</text>
<text x="57.3" y="72">C6</text>
<text x="57.6" y="77.1">470uF</text>
<text x="65" y="72">C7</text>
<text x="65.2" y="77.1">470uF</text>
<text x="117.9" y="77.1">220R</text>
<text x="118.9" y="72">R2</text>
<text x="163.2" y="76.4">GND</text>
<text x="224" y="72.6">GPIO14</text>
<text x="224" y="75.2">GPIO15</text>
<text x="236.9" y="76.6" transform="rotate(-90 236.9 76.6)">SWCLK</text>
<text x="239.4" y="76.6" transform="rotate(-90 239.4 76.6)">GND</text>
<text x="241.9" y="76.6" transform="rotate(-90 241.9 76.6)">SWDIO</text>
<text x="247.1" y="75.2">GPIO16</text>
<text x="247.1" y="72.6">GPIO17</text>
<text x="73.8" y="80.9">Q1</text>
<text x="87.7" y="78.4">DIODE</text>
<text x="166.5" y="80.3">R3</text>
<text x="251.6" y="79.6">U4</text>
<text x="63.6" y="89.8">IRG4PF50W</text>
<text x="116" y="89.8">GND</text>
<text x="165.5" y="84.1">220R</text>
<text x="176.1" y="84.1">R4</text>
<text x="176.2" y="87.9">10kR</text>
<text x="170.2" y="94.9">GND</text>
<text x="206.4" y="94.9">SW1</text>
<text x="250.5" y="92.3">+5V</text>
<text x="260.2" y="91.7">+12V</text>
<text x="202.1" y="101.2">PWM_SWITCH</text>
<text x="206.8" y="106.3">J11</text>
<text x="238.8" y="103" transform="rotate(-90 238.8 103)">R5</text>
<text x="242.6" y="104" transform="rotate(-90 242.6 104)">100R</text>
<text x="250.8" y="102.3" transform="rotate(-90 250.8 102.3)">R6</text>
<text x="254.6" y="103.3" transform="rotate(-90 254.6 103.3)">220R</text>
<text x="261" y="102.3" transform="rotate(-90 261 102.3)">R7</text>
<text x="264.8" y="102.8" transform="rotate(-90 264.8 102.8)">1kR</text>
<text x="20.4" y="111.4">OUT</text>
<text x="51.7" y="111.4">J1</text>
<text x="86" y="112.6">J5</text>
<text x="108.9" y="112">J6</text>
<text x="147" y="112.6">J9</text>
<text x="204.8" y="113.9">SWITCH</text>
<text x="243.2" y="113.6">LED</text>
<text x="243.4" y="111.1">D2</text>
<text x="255.3" y="113">LED</text>
<text x="255.5" y="110.4">D3</text>
<text x="265.5" y="113">LED</text>
<text x="265.6" y="110.4">D4</text>
<text x="21.2" y="119">J3</text>
<text x="50.1" y="119">DC_IN</text>
<text x="66.1" y="116.5">GND</text>
<text x="68.6" y="115.1" transform="rotate(-90 68.6 115.1)">VCC</text>
<text x="99.7" y="117.1">GND</text>
<text x="100.9" y="114.5">+12V</text>
<text x="125.8" y="114.5">GND</text>
<text x="127.4" y="119.6">+5V</text>
<text x="142.7" y="117.7">Conn_01x01</text>
<text x="242.6" y="118.4">GND</text>
<text x="254.7" y="117.7">GND</text>
<text x="264.8" y="117.7">GND</text>
<text x="13" y="123.4">CURRENT_MEASURE</text>
<text x="49.6" y="122.8">3PH_IN</text>
<text x="84.7" y="124.7">J7</text>
<text x="85.2" y="124.1">FAN</text>
<text x="101.3" y="122.2">CURRENT_SENSOR</text>
<text x="109.5" y="125.3">J8</text>
<text x="146.5" y="121.5">J10</text>
<text x="21.2" y="131.1">J4</text>
<text x="80.2" y="131.7">DEBUG_OUT</text>
<text x="104.9" y="131.7">DEBUG_REC</text>
<text x="142.7" y="127.2">Conn_01x01</text>
<text x="51.7" y="133">J2</text>
<text x="23.7" y="183.1">H1</text>
<text x="24.1" y="185.7">MountingHole</text>
<text x="41.5" y="183.1">H3</text>
<text x="41.8" y="185.7">MountingHole</text>
<text x="64.4" y="183.1">H5</text>
<text x="64.7" y="185.7">MountingHole</text>
<text x="23.7" y="189.5">H2</text>
<text x="41.5" y="189.5">H4</text>
<text x="64.4" y="189.5">H6</text>
<text x="98" y="186.3">U5</text>
<text x="98.3" y="188.8">ACS712_Board</text>
<text x="24.1" y="192">MountingHole</text>
<text x="41.8" y="192">MountingHole</text>
<text x="64.7" y="192">MountingHole</text>
</g>
<g font-size="1.8" fill="#a90000">
<text x="147.5" y="20.8">1</text>
<text x="33.2" y="26.7">1</text>
<text x="45.9" y="26.7">3</text>
<text x="73.8" y="26.7">1</text>
<text x="86.5" y="26.7">3</text>
<text x="132.2" y="28.4">2</text>
<text x="221.8" y="26">1</text>
<text x="221.8" y="28.6">2</text>
<text x="254.3" y="28.6">39</text>
<text x="254.3" y="26">40</text>
<text x="39.8" y="33.8" transform="rotate(-90 39.8 33.8)">2</text>
<text x="80.4" y="33.8" transform="rotate(-90 80.4 33.8)">2</text>
<text x="132.2" y="31">3</text>
<text x="132.2" y="33.5">4</text>
<text x="221.8" y="31.1">3</text>
<text x="221.8" y="33.6">4</text>
<text x="254.3" y="33.6">37</text>
<text x="254.3" y="31.1">38</text>
<text x="147.5" y="41.1">5</text>
<text x="221.8" y="36.2">5</text>
<text x="221.8" y="38.7">6</text>
<text x="221.8" y="41.3">7</text>
<text x="254.3" y="41.3">34</text>
<text x="254.3" y="38.7">35</text>
<text x="254.3" y="36.2">36</text>
<text x="221.8" y="43.8">8</text>
<text x="221.8" y="46.3">9</text>
<text x="254.3" y="46.3">32</text>
<text x="254.3" y="43.8">33</text>
<text x="221.3" y="48.9">10</text>
<text x="221.3" y="51.4">11</text>
<text x="221.3" y="54">12</text>
<text x="254.3" y="54">29</text>
<text x="254.3" y="51.4">30</text>
<text x="254.3" y="48.9">31</text>
<text x="221.3" y="56.5">13</text>
<text x="221.3" y="59">14</text>
<text x="254.3" y="59">27</text>
<text x="254.3" y="56.5">28</text>
<text x="221.3" y="61.6">15</text>
<text x="221.3" y="64.1">16</text>
<text x="254.3" y="64.1">25</text>
<text x="254.3" y="61.6">26</text>
<text x="86.1" y="71.2" transform="rotate(-90 86.1 71.2)">2</text>
<text x="221.3" y="66.7">17</text>
<text x="221.3" y="69.2">18</text>
<text x="221.3" y="71.7">19</text>
<text x="254.3" y="71.7">22</text>
<text x="254.3" y="69.2">23</text>
<text x="254.3" y="66.7">24</text>
<text x="86.1" y="77.6" transform="rotate(-90 86.1 77.6)">1</text>
<text x="129.7" y="73.7">2</text>
<text x="147.5" y="73.7">8</text>
<text x="221.3" y="74.3">20</text>
<text x="254.3" y="74.3">21</text>
<text x="147.5" y="78.7">6</text>
<text x="147.5" y="83.8">7</text>
<text x="236" y="79.3" transform="rotate(-90 236 79.3)">41</text>
<text x="238.5" y="79.3" transform="rotate(-90 238.5 79.3)">42</text>
<text x="241" y="79.3" transform="rotate(-90 241 79.3)">43</text>
<text x="70.6" y="85.6">3</text>
<text x="76.5" y="89.6" transform="rotate(-90 76.5 89.6)">1</text>
<text x="78.2" y="85.6">2</text>
<text x="129.7" y="88.9">3</text>
<text x="147.5" y="88.9">5</text>
<text x="211" y="107.9">2</text>
<text x="24.9" y="113">1</text>
<text x="55.4" y="113">2</text>
<text x="89" y="113.7">1</text>
<text x="112.5" y="113.7">3</text>
<text x="211" y="110.5">1</text>
<text x="24.9" y="115.6">2</text>
<text x="55.4" y="115.6">1</text>
<text x="89" y="116.2">2</text>
<text x="89" y="118.7">3</text>
<text x="112.5" y="118.7">1</text>
<text x="112.5" y="116.2">2</text>
<text x="150.6" y="114.3">1</text>
<text x="24.9" y="125.1">1</text>
<text x="55.4" y="124.5">1</text>
<text x="89" y="121.3">4</text>
<text x="150.6" y="123.8">1</text>
<text x="24.9" y="127.6">2</text>
<text x="55.4" y="127">2</text>
<text x="55.4" y="129.5">3</text>
<text x="88.4" y="126.4">1</text>
<text x="88.4" y="128.9">2</text>
<text x="113.2" y="126.4">1</text>
<text x="113.2" y="128.9">2</text>
</g>
</svg>
